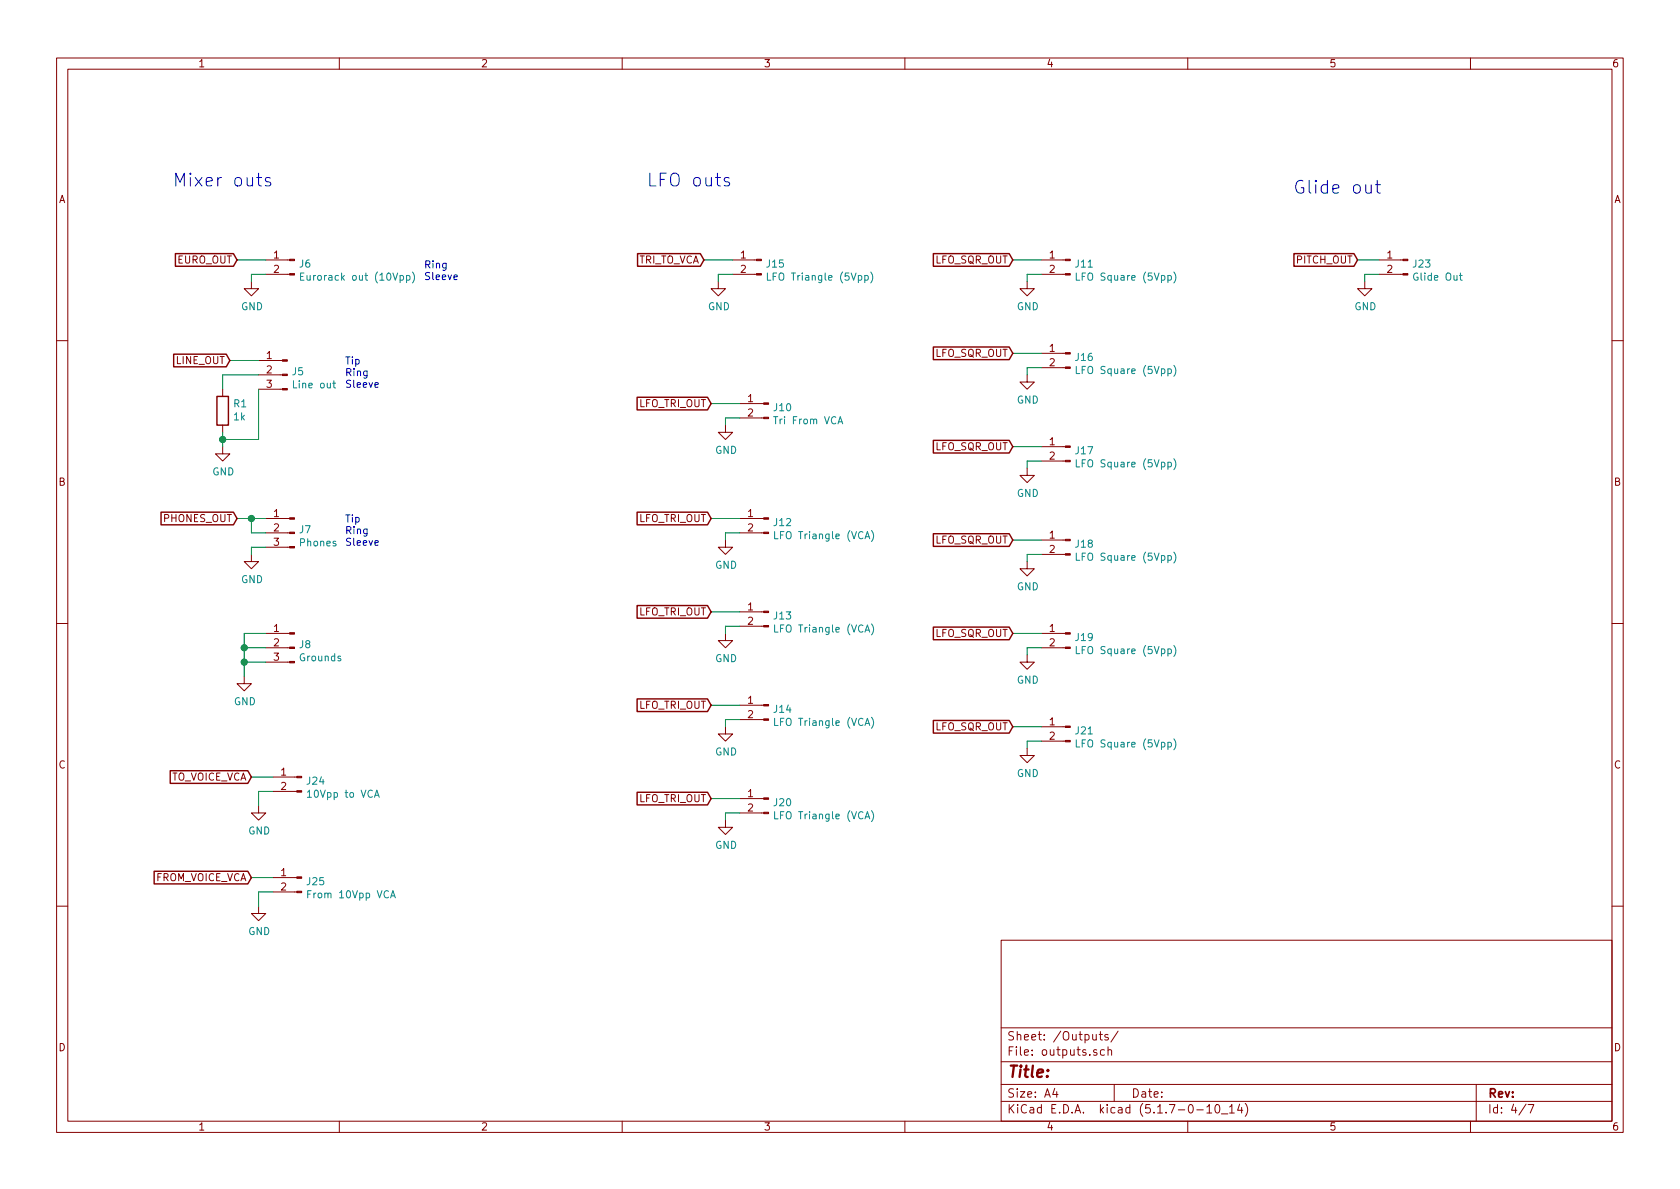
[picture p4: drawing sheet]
<svg xmlns="http://www.w3.org/2000/svg" width="297mm" height="210mm" viewBox="0 0 297 210" stroke-linecap="round" stroke-linejoin="round" font-family="sans-serif">
<g fill="none" stroke="#840000" stroke-width=".18">
<path d="M10 10.3h277v189.9h-277zM12 12.2h273v186.1h-273zM60 10.3v1.9M110 10.3v1.9M160 10.3v1.9M210 10.3v1.9M260 10.3v1.9M44.4 49.8v1.2h1.3l-1.3 1.3-1.2-1.3h1.2M47 48.5h4.2M47 46h4.2M127 49.8v1.2h1.3l-1.3 1.3-1.3-1.3h1.3M129.5 48.5h4.3"/>
<path d="M129.5 46h4.3M181.6 49.8v1.2h1.3l-1.3 1.3-1.3-1.3h1.3M184.1 48.5h4.3M184.1 46h4.3M241.3 49.8v1.2h1.3l-1.3 1.3-1.3-1.3h1.3M243.8 48.5h4.3M243.8 46h4.3M10 60.2h2M39.4 79v1.3h1.2l-1.2 1.2-1.3-1.2h1.3M39.4 68.8v1.3M39.4 75.2v1.2M45.7 68.8h4.2"/>
<path d="M45.7 66.3h4.2M45.7 63.7h4.2M128.3 75.2v1.2h1.2l-1.2 1.3-1.3-1.3h1.3M130.8 73.9h4.2M130.8 71.4h4.2M181.6 66.3v1.3h1.3l-1.3 1.2-1.3-1.2h1.3M184.1 79h4.3M184.1 65h4.3M184.1 62.5h4.3M285 60.2h2M44.4 98v1.3h1.3l-1.3 1.3-1.2-1.3h1.2M47 96.8h4.2"/>
<path d="M47 94.2h4.2M47 91.7h4.2M128.3 95.5v1.3h1.2l-1.2 1.2-1.3-1.2h1.3M130.8 94.2h4.2M130.8 91.7h4.2M181.6 99.3v1.3h1.3l-1.3 1.2-1.3-1.2h1.3M181.6 82.8v1.3h1.3l-1.3 1.2-1.3-1.2h1.3M184.1 98h4.3M184.1 95.5h4.3M184.1 81.5h4.3M10 110.3h2M43.2 119.6v1.3h1.2l-1.2 1.3-1.3-1.3h1.3"/>
<path d="M47 114.5h4.2M47 112h4.2M47 117.1h4.2M128.3 112v1.3h1.2l-1.2 1.2-1.3-1.2h1.3M130.8 110.7h4.2M130.8 108.2h4.2M181.6 115.8v1.3h1.3l-1.3 1.3-1.3-1.3h1.3M184.1 114.5h4.3M184.1 112h4.3M285 110.3h2M48.3 139.9h4.2M48.3 137.4h4.2"/>
<path d="M128.3 128.5v1.3h1.2l-1.2 1.3-1.3-1.3h1.3M130.8 127.2h4.2M130.8 124.7h4.2M181.6 132.3v1.3h1.3l-1.3 1.3-1.3-1.3h1.3M184.1 131.1h4.3M184.1 128.5h4.3M45.7 142.5v1.3h1.3l-1.3 1.2-1.3-1.2h1.3M48.3 157.7h4.2M48.3 155.2h4.2M128.3 145v1.3h1.2l-1.2 1.3-1.3-1.3h1.3M130.8 143.8h4.2M130.8 141.2h4.2"/>
<path d="M10 160.2h2M45.7 160.3v1.2h1.3l-1.3 1.3-1.3-1.3h1.3M177 166.3h108v32h-108zM285 160.2h2M60 198.3v1.9M110 198.3v1.9M160 198.3v1.9M177 194.8h108M177 191.8h108M177 187.8h108M177 181.8h108M186.5 192.5l-.4 1h1"/>
<path d="M186.8 193v1M193.9 185.7l-.4-.1-.2 .2 .1 .2 .5 .2v.3h-.6M194.3 182.9h.6M194.6 182.4v1.3l.3 .2M195.3 185.7l-.5-.1-.2 .3v.6l.2 .1 .5-.1M195.9 185.7l.2-.1 .4 .1v.9M195.9 183a.37 .37 0 0 0-.6 .1l.1 .3 .5 .1 .1 .1-.2 .3-.5-.1M195.9 185.1v1.5M197 191.8v3M197.7 182.3l-1.3 2M210 198.3v1.9M211.6 196.3h1.2"/>
<path d="M213.4 195.8l.4-.5v1.5M213.4 196.8h.8M215 195.4l.3-.1a.94 .94 0 0 1 0 1.5 .8 .8 0 0 1-.6-.6 .8 .8 0 0 1 .3-.8zM216 197h1.1M217.4 195.8l.4-.5v1.5M217.4 196.8h.8M219.2 195.2l-.4 1.1h.9M219.5 195.8v1M220.2 195.1a1.71 1.71 0 0 1 0 2.3M260 198.3v1.9M261 191.8v6.5M269.8 195.2l-1.2 2"/>
<path d="M270.2 195.3h1l-.6 1.5"/>
</g>
<g fill="#840000" stroke="#840000" stroke-width=".18">
<path d="M51.2 48.4h.9v.2h-.9z"/>
<path d="M51.2 45.8h.9v.3h-.9z"/>
<path d="M52.5 157.6h.8v.3h-.8z"/>
<path d="M52.5 155.1h.8v.2h-.8z"/>
<path d="M52.5 139.8h.8v.3h-.8z"/>
<path d="M52.5 137.3h.8v.2h-.8z"/>
<path d="M248.1 48.4h.8v.2h-.8z"/>
<path d="M248.1 45.8h.8v.3h-.8z"/>
<path d="M188.4 130.9h.8v.3h-.8z"/>
<path d="M188.4 128.4h.8v.2h-.8z"/>
<path d="M135 143.6h.9v.3h-.9z"/>
<path d="M135 141.1h.9v.2h-.9z"/>
<path d="M51.2 96.6h.9v.3h-.9z"/>
<path d="M51.2 94.1h.9v.3h-.9z"/>
<path d="M51.2 91.6h.9v.2h-.9z"/>
<path d="M188.4 114.4h.8v.3h-.8z"/>
<path d="M188.4 111.9h.8v.2h-.8z"/>
<path d="M188.4 97.9h.8v.3h-.8z"/>
<path d="M188.4 95.4h.8v.2h-.8z"/>
<path d="M51.2 117h.9v.2h-.9z"/>
<path d="M51.2 114.4h.9v.3h-.9z"/>
<path d="M51.2 111.9h.9v.2h-.9z"/>
<path d="M188.4 81.4h.8v.3h-.8z"/>
<path d="M188.4 78.9h.8v.2h-.8z"/>
<path d="M188.4 64.9h.8v.2h-.8z"/>
<path d="M188.4 62.4h.8v.2h-.8z"/>
<path d="M133.8 48.4h.8v.2h-.8z"/>
<path d="M133.8 45.8h.8v.3h-.8z"/>
<path d="M135 127.1h.9v.3h-.9z"/>
<path d="M135 124.6h.9v.2h-.9z"/>
<path d="M135 110.6h.9v.3h-.9z"/>
<path d="M135 108.1h.9v.2h-.9z"/>
<path d="M49.9 68.7h.9v.3h-.9z"/>
<path d="M49.9 66.2h.9v.2h-.9z"/>
<path d="M49.9 63.6h.9v.3h-.9z"/>
<path d="M135 94.1h.9v.3h-.9z"/>
<path d="M135 91.6h.9v.2h-.9z"/>
<path d="M188.4 48.4h.8v.2h-.8z"/>
<path d="M188.4 45.8h.8v.3h-.8z"/>
<path d="M135 73.8h.9v.2h-.9z"/>
<path d="M135 71.2h.9v.3h-.9z"/>
</g>
<g fill="none" stroke="#008484" stroke-width=".18">
<path d="M53.1 48.9h.5M53.7 48.3h-.6v1.2h.6M71.9 48.8l.3-.1 .3 .2-.1 .6h-.5M71.9 48.7v1.3M72.9 48.1a1.47 1.47 0 0 1 0 1.9M135.7 48.3v1.2h.6M152.9 48.8l.4-.1 .2 .2-.1 .6h-.5M153.9 48.1a1.47 1.47 0 0 1 0 1.9M190.3 48.3v1.2h.6M206.5 48.8l.4-.1 .2 .2-.1 .6h-.5M207.5 48.1a1.47 1.47 0 0 1 0 1.9M258 48.7h.5"/>
<path d="M258.2 48.3v1.1l.3 .1M58.8 67.8h.5M59 67.3v1.1l.3 .2M148.2 74.9l.4-1.2 .4 1.2M148.3 74.6h.6M190.3 64.8v1.3h.6M206.5 65.3l.4-.1 .2 .3-.1 .5h-.5M207.5 64.6a1.47 1.47 0 0 1 0 1.9M137 94v1.3h.6M152.9 95.3l.5-1.3 .4 1.3M154.1 93.8a1.4 1.4 0 0 1 0 2M190.3 97.8v1.3h.6"/>
<path d="M190.3 81.3v1.3h.6M206.5 98.3l.4-.1 .2 .3-.1 .5h-.5M206.5 81.8l.4-.1 .2 .3-.1 .5h-.5M207.5 97.6a1.47 1.47 0 0 1 0 2M207.5 81.1a1.47 1.47 0 0 1 0 2M137 110.5v1.3h.6M152.9 111.8l.5-1.3 .4 1.3M154.1 110.3a1.4 1.4 0 0 1 0 2M190.3 114.3v1.3h.6M206.5 114.8h.4l.2 .2-.1 .5h-.5M207.5 114.1a1.47 1.47 0 0 1 0 2M137 127v1.3h.6"/>
<path d="M152.9 128.3l.5-1.3 .4 1.3M154.1 126.8a1.4 1.4 0 0 1 0 2M190.3 130.8v1.3h.6M206.5 131.3h.4l.2 .2-.1 .5h-.5M207.5 130.7a1.47 1.47 0 0 1 0 1.9M54.4 140.1l.3-.4v1.3M54.4 141h.7M66.2 141l.4-1.3 .5 1.3M66.3 140.6h.6M69.1 158.8l.4-1.3 .4 1.3M69.2 158.4h.6M137 143.5v1.3h.6"/>
<path d="M152.9 144.8l.5-1.3 .4 1.3M154.1 143.4a1.4 1.4 0 0 1 0 1.9"/>
</g>
<g fill="none" stroke="#840000" stroke-width=".25">
<path d="M31 44.9h10.3l.6 1.1-.6 1.1h-10.3zM112.7 44.9h11.1l.7 1.1-.7 1.1h-11.1zM165 44.9h13.4l.7 1.1-.7 1.1h-13.4zM228.8 44.9h10.6l.6 1.1-.6 1.1h-10.6zM30.7 62.6h9.3l.6 1.1-.6 1.2h-9.3zM38.4 70.1h2v5.1h-2zM112.6 70.3h12.5l.6 1.1-.6 1.1h-12.5zM165 77.9h13.4l.7 1.1-.7 1.1h-13.4zM165 61.4h13.4l.7 1.1-.7 1.1h-13.4zM28.5 90.6h12.8l.6 1.1-.6 1.1h-12.8zM112.6 90.6h12.5l.6 1.1-.6 1.1h-12.5zM165 94.4h13.4l.7 1.1-.7 1.1h-13.4z"/>
<path d="M112.6 107.1h12.5l.6 1.1-.6 1.1h-12.5zM165 110.9h13.4l.7 1.1-.7 1.1h-13.4zM30.1 136.3h13.7l.6 1.1-.6 1.1h-13.7zM112.6 123.6h12.5l.6 1.1-.6 1.1h-12.5zM165 127.4h13.4l.7 1.1-.7 1.1h-13.4zM27.3 154.1h16.5l.6 1.1-.6 1.1h-16.5zM112.6 140.1h12.5l.6 1.1-.6 1.1h-12.5z"/>
</g>
<g fill="none" stroke="#008400" stroke-width=".18">
<path d="M41.9 46h5.1M47 48.5h-2.6v1.3M124.5 46h5M129.5 48.5h-2.5v1.3M179.1 46h5M184.1 48.5h-2.5v1.3M240 46h3.8M243.8 48.5h-2.5v1.3M39.4 76.4v2.6M40.6 63.7h5.1M45.7 66.3h-6.3v2.5M45.7 68.8v8.9h-6.3"/>
<path d="M125.7 71.4h5.1M130.8 73.9h-2.5v1.3M179.1 62.5h5M179.1 79h5M184.1 65h-2.5v1.3M41.9 91.7h5.1M44.4 91.7v2.5h2.6M47 96.8h-2.6v1.2M125.7 91.7h5.1M130.8 94.2h-2.5v1.3M179.1 95.5h5M184.1 81.5h-2.5v1.3"/>
<path d="M184.1 98h-2.5v1.3M43.2 114.5h3.8M43.2 117.1h3.8M47 112h-3.8v7.6M125.7 108.2h5.1M130.8 110.7h-2.5v1.3M179.1 112h5M184.1 114.5h-2.5v1.3M44.4 137.4h3.9M48.3 139.9h-2.6v2.6M125.7 124.7h5.1M130.8 127.2h-2.5v1.3"/>
<path d="M179.1 128.5h5M184.1 131.1h-2.5v1.2M44.4 155.2h3.9M48.3 157.7h-2.6v2.6M125.7 141.2h5.1M130.8 143.8h-2.5v1.2"/>
</g>
<path d="M45.4 31.4h.9M45.7 30.6v2l.1 .2 .5 .1M47.8 31.5l-.6-.1-.3 .3 .1 .3 .2 .2 .6 .1 .1 .2-.1 .3-.3 .1-.6-.1M128.9 31.5l-.6-.1-.3 .3 .1 .3 .2 .2 .6 .1 .1 .2-.1 .3-.2 .1-.7-.1M241.5 32.7v1.2a.56 .56 0 0 0 .9 .1M242.4 32.7v1.5M243.2 32.7h.9M243.5 31.9v2l.1 .2 .5 .1" fill="none" stroke="#0000c2" stroke-width=".18"/>
<g fill="#008400" stroke="#008400" stroke-width=".25">
<circle cx="44.5" cy="91.7" r=".51"/>
<circle cx="43.2" cy="117.1" r=".51"/>
<circle cx="43.2" cy="114.5" r=".51"/>
<circle cx="39.4" cy="77.7" r=".51"/>
</g>
<g font-size="3.1" fill="#0000c2">
<text x="30.5" y="33">Mixer outs</text>
<text x="114.3" y="33">LFO outs</text>
<text x="228.6" y="34.3">Glide out</text>
</g>
<text font-size="2.8" fill="#840000" x="178" y="190.5">Title:</text>
<g font-size="2.1" fill="#840000">
<text x="178" y="184">Sheet: /Outputs/</text>
<text x="178" y="186.7">File: outputs.sch</text>
<text x="178" y="196.9">KiCad E.D.A. kicad (5.1.7-0-10_14)</text>
<text x="178" y="194.1">Size: A4</text>
<text x="200" y="194.1">Date:</text>
<text x="263" y="194.1">Rev:</text>
<text x="263" y="196.9">Id: 4/7</text>
</g>
<g font-size="1.8" fill="#840000">
<text x="35" y="11.9">1</text>
<text x="85" y="11.9">2</text>
<text x="135" y="11.9">3</text>
<text x="185" y="11.9">4</text>
<text x="235" y="11.9">5</text>
<text x="285" y="11.9">6</text>
<text x="10.4" y="35.9">A</text>
<text x="285.4" y="35.9">A</text>
<text x="31.3" y="46.6">EURO_OUT</text>
<text x="48.4" y="45.7">1</text>
<text x="112.7" y="46.6">TRI_TO_VCA</text>
<text x="131" y="45.7">1</text>
<text x="165.2" y="46.6">LFO_SQR_OUT</text>
<text x="185.6" y="45.7">1</text>
<text x="229.2" y="46.6">PITCH_OUT</text>
<text x="245.3" y="45.7">1</text>
<text x="48.4" y="48.3">2</text>
<text x="131" y="48.3">2</text>
<text x="185.6" y="48.3">2</text>
<text x="245.3" y="48.3">2</text>
<text x="31.1" y="64.4">LINE_OUT</text>
<text x="47.1" y="63.5">1</text>
<text x="165.2" y="63.1">LFO_SQR_OUT</text>
<text x="185.6" y="62.2">1</text>
<text x="185.6" y="64.8">2</text>
<text x="47.1" y="66">2</text>
<text x="47.1" y="68.6">3</text>
<text x="132.2" y="71.1">1</text>
<text x="112.9" y="72">LFO_TRI_OUT</text>
<text x="132.2" y="73.7">2</text>
<text x="165.2" y="79.6">LFO_SQR_OUT</text>
<text x="185.6" y="78.7">1</text>
<text x="185.6" y="81.3">2</text>
<text x="10.4" y="85.9">B</text>
<text x="285.4" y="85.9">B</text>
<text x="28.9" y="92.3">PHONES_OUT</text>
<text x="48.4" y="91.4">1</text>
<text x="48.4" y="94">2</text>
<text x="112.9" y="92.3">LFO_TRI_OUT</text>
<text x="132.2" y="91.4">1</text>
<text x="132.2" y="94">2</text>
<text x="185.6" y="95.2">1</text>
<text x="48.4" y="96.5">3</text>
<text x="165.2" y="96.1">LFO_SQR_OUT</text>
<text x="185.6" y="97.8">2</text>
<text x="132.2" y="107.9">1</text>
<text x="48.4" y="111.8">1</text>
<text x="112.9" y="108.8">LFO_TRI_OUT</text>
<text x="132.2" y="110.5">2</text>
<text x="165.2" y="112.6">LFO_SQR_OUT</text>
<text x="185.6" y="111.8">1</text>
<text x="48.4" y="114.3">2</text>
<text x="48.4" y="116.8">3</text>
<text x="185.6" y="114.3">2</text>
<text x="112.9" y="125.3">LFO_TRI_OUT</text>
<text x="132.2" y="124.5">1</text>
<text x="132.2" y="127">2</text>
<text x="165.2" y="129.2">LFO_SQR_OUT</text>
<text x="185.6" y="128.3">1</text>
<text x="185.6" y="130.8">2</text>
<text x="10.4" y="135.9">C</text>
<text x="49.7" y="137.2">1</text>
<text x="285.4" y="135.9">C</text>
<text x="30" y="138">TO_VOICE_VCA</text>
<text x="49.7" y="139.7">2</text>
<text x="112.9" y="141.9">LFO_TRI_OUT</text>
<text x="132.2" y="141">1</text>
<text x="132.2" y="143.5">2</text>
<text x="27.3" y="155.8">FROM_VOICE_VCA</text>
<text x="49.7" y="154.9">1</text>
<text x="49.7" y="157.5">2</text>
<text x="10.4" y="185.9">D</text>
<text x="285.4" y="185.9">D</text>
<text x="35" y="199.9">1</text>
<text x="85" y="199.9">2</text>
<text x="135" y="199.9">3</text>
<text x="185" y="199.9">4</text>
<text x="235" y="199.9">5</text>
<text x="285" y="199.9">6</text>
</g>
<g font-size="1.8" fill="#008484">
<text x="53" y="47.3">J6</text>
<text x="135.6" y="47.3">J15</text>
<text x="190.2" y="47.3">J11</text>
<text x="249.9" y="47.3">J23</text>
<text x="54.3" y="49.6">Eurorack out (10Vpp)</text>
<text x="136.6" y="49.6">LFO Triangle (5Vpp)</text>
<text x="191.1" y="49.6">LFO Square (5Vpp)</text>
<text x="250.2" y="49.6">Glide Out</text>
<text x="42.6" y="54.9">GND</text>
<text x="125.2" y="54.9">GND</text>
<text x="179.8" y="54.9">GND</text>
<text x="239.5" y="54.9">GND</text>
<text x="190.2" y="63.8">J16</text>
<text x="51.7" y="66.4">J5</text>
<text x="52.1" y="68.7">Line out</text>
<text x="179.8" y="71.4">GND</text>
<text x="191.1" y="66.1">LFO Square (5Vpp)</text>
<text x="41.4" y="72">R1</text>
<text x="41.4" y="74.3">1k</text>
<text x="136.9" y="72.7">J10</text>
<text x="137.2" y="75">Tri From VCA</text>
<text x="126.4" y="80.3">GND</text>
<text x="190.2" y="80.3">J17</text>
<text x="191.1" y="82.6">LFO Square (5Vpp)</text>
<text x="37.5" y="84.1">GND</text>
<text x="179.8" y="87.9">GND</text>
<text x="53" y="94.3">J7</text>
<text x="136.9" y="93">J12</text>
<text x="137.6" y="95.3">LFO Triangle (VCA)</text>
<text x="53.1" y="96.6">Phones</text>
<text x="126.4" y="100.6">GND</text>
<text x="190.2" y="96.8">J18</text>
<text x="191.1" y="99.2">LFO Square (5Vpp)</text>
<text x="42.6" y="103.1">GND</text>
<text x="179.8" y="104.4">GND</text>
<text x="136.9" y="109.5">J13</text>
<text x="137.6" y="111.9">LFO Triangle (VCA)</text>
<text x="190.2" y="113.4">J19</text>
<text x="53" y="114.6">J8</text>
<text x="53" y="116.9">Grounds</text>
<text x="126.4" y="117.1">GND</text>
<text x="191.1" y="115.7">LFO Square (5Vpp)</text>
<text x="41.4" y="124.7">GND</text>
<text x="179.8" y="120.9">GND</text>
<text x="136.9" y="126.1">J14</text>
<text x="137.6" y="128.4">LFO Triangle (VCA)</text>
<text x="190.2" y="129.9">J21</text>
<text x="126.4" y="133.6">GND</text>
<text x="179.8" y="137.4">GND</text>
<text x="191.1" y="132.2">LFO Square (5Vpp)</text>
<text x="54.3" y="138.8">J24</text>
<text x="54.8" y="141.1">10Vpp to VCA</text>
<text x="136.9" y="142.6">J20</text>
<text x="43.9" y="147.6">GND</text>
<text x="137.6" y="144.9">LFO Triangle (VCA)</text>
<text x="126.4" y="150.1">GND</text>
<text x="54.3" y="156.5">J25</text>
<text x="54.9" y="158.8">From 10Vpp VCA</text>
<text x="43.9" y="165.3">GND</text>
</g>
<g font-size="1.8" fill="#0000c2">
<text x="74.9" y="47.5">Ring</text>
<text x="74.9" y="49.5">Sleeve</text>
<text x="61" y="64.5">Tip</text>
<text x="61" y="66.5">Ring</text>
<text x="61" y="68.6">Sleeve</text>
<text x="61" y="92.4">Tip</text>
<text x="61" y="94.5">Ring</text>
<text x="61" y="96.5">Sleeve</text>
</g>
</svg>
